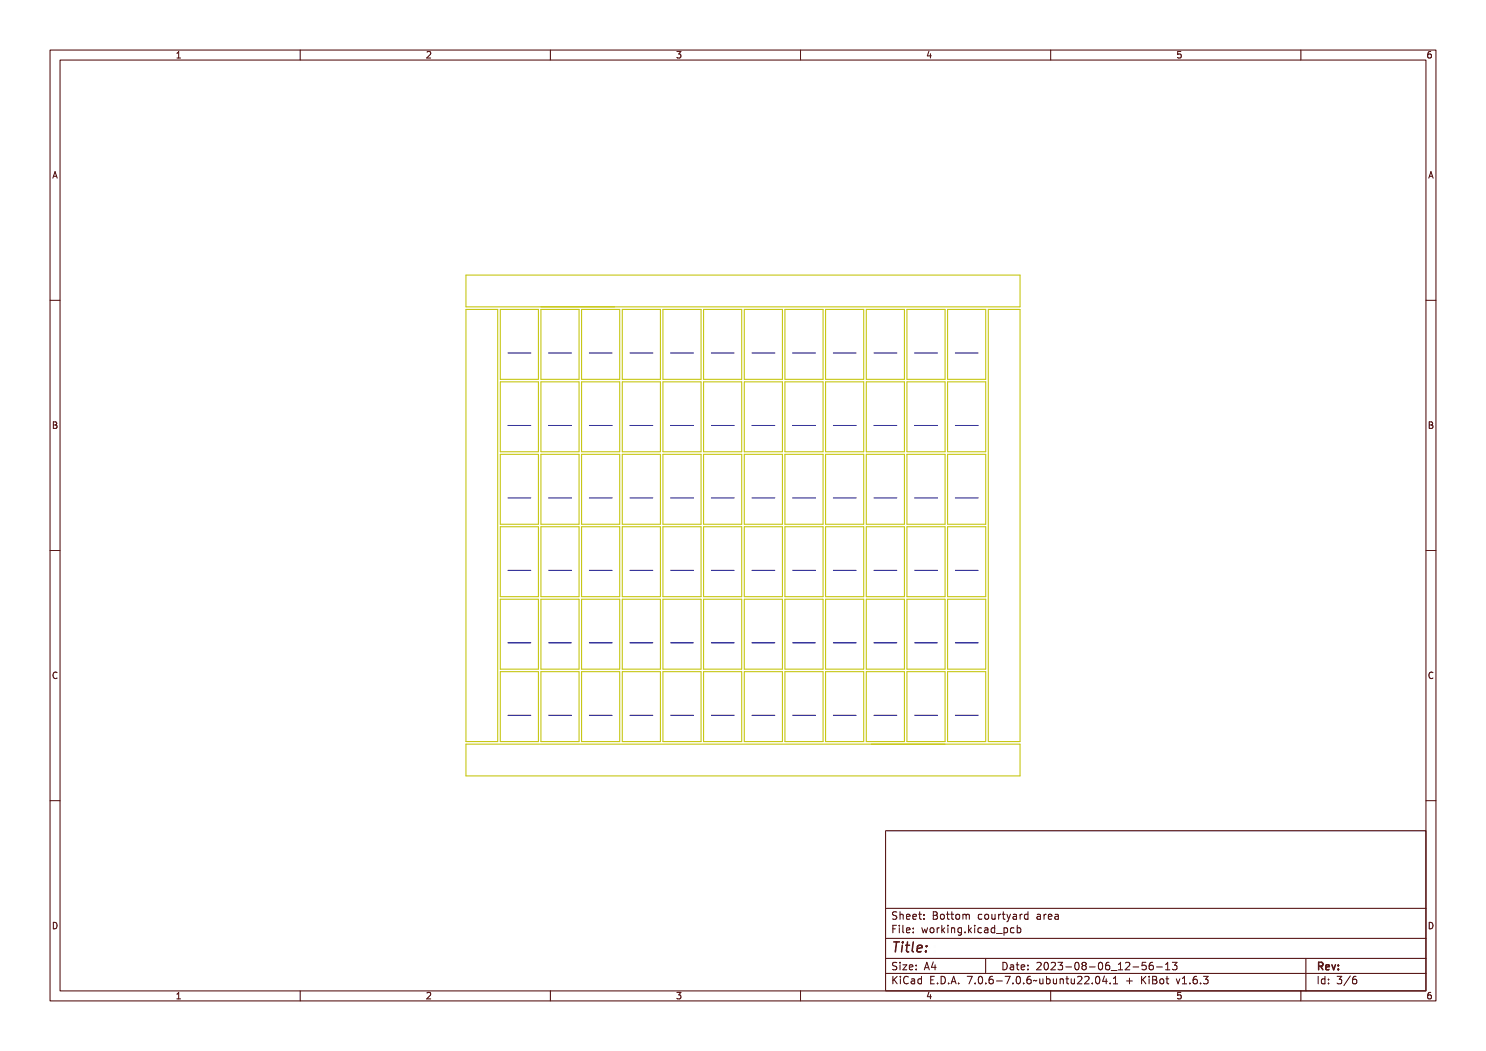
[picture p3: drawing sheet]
<svg xmlns="http://www.w3.org/2000/svg" width="297mm" height="210mm" viewBox="0 0 297 210" stroke-linecap="round" stroke-linejoin="round" font-family="sans-serif">
<g fill="none" stroke="#c2c200" stroke-width=".2">
<path d="M93.1 55h110.8v6.3h-110.8zM93.1 61.8h6.4v86.4h-6.4zM100 76.3h7.6v14h-7.6zM100 61.8h7.6v14h-7.6zM108.1 76.3h7.6v14h-7.6zM108.1 61.8h7.6v14h-7.6zM116.2 76.3h7.7v14h-7.7zM116.2 61.8h7.7v14h-7.7zM124.4 61.8h7.6v14h-7.6zM124.4 76.3h7.6v14h-7.6zM132.5 61.8h7.6v14h-7.6zM132.5 76.3h7.6v14h-7.6z"/>
<path d="M140.6 61.8h7.6v14h-7.6zM140.6 76.3h7.6v14h-7.6zM148.8 76.3h7.6v14h-7.6zM148.8 61.8h7.6v14h-7.6zM156.9 61.8h7.6v14h-7.6zM156.9 76.3h7.6v14h-7.6zM165 76.3h7.6v14h-7.6zM165 61.8h7.6v14h-7.6zM173.1 76.3h7.7v14h-7.7zM173.1 61.8h7.7v14h-7.7zM181.3 61.8h7.6v14h-7.6zM181.3 76.3h7.6v14h-7.6z"/>
<path d="M189.4 76.3h7.6v14h-7.6zM189.4 61.8h7.6v14h-7.6zM197.5 61.8h6.4v86.4h-6.4zM100 90.8h7.6v14h-7.6zM108.1 90.8h7.6v14h-7.6zM116.2 90.8h7.7v14h-7.7zM124.4 90.8h7.6v14h-7.6zM132.5 90.8h7.6v14h-7.6zM140.6 90.8h7.6v14h-7.6zM148.8 90.8h7.6v14h-7.6zM156.9 90.8h7.6v14h-7.6zM165 90.8h7.6v14h-7.6z"/>
<path d="M173.1 90.8h7.7v14h-7.7zM181.3 90.8h7.6v14h-7.6zM189.4 90.8h7.6v14h-7.6zM100 119.7h7.6v14h-7.6zM100 105.3h7.6v13.9h-7.6zM108.1 119.7h7.6v14h-7.6zM108.1 105.3h7.6v13.9h-7.6zM116.2 119.7h7.7v14h-7.7zM116.2 105.3h7.7v13.9h-7.7zM124.4 119.7h7.6v14h-7.6zM124.4 105.3h7.6v13.9h-7.6zM132.5 119.7h7.6v14h-7.6z"/>
<path d="M132.5 105.3h7.6v13.9h-7.6zM140.6 119.7h7.6v14h-7.6zM140.6 105.3h7.6v13.9h-7.6zM148.8 119.7h7.6v14h-7.6zM148.8 105.3h7.6v13.9h-7.6zM156.9 119.7h7.6v14h-7.6zM156.9 105.3h7.6v13.9h-7.6zM165 119.7h7.6v14h-7.6zM165 105.3h7.6v13.9h-7.6zM173.1 119.7h7.7v14h-7.7zM173.1 105.3h7.7v13.9h-7.7zM181.3 119.7h7.6v14h-7.6z"/>
<path d="M181.3 105.3h7.6v13.9h-7.6zM189.4 119.7h7.6v14h-7.6zM189.4 105.3h7.6v13.9h-7.6zM100 134.2h7.6v14h-7.6zM108.1 134.2h7.6v14h-7.6zM116.2 134.2h7.7v14h-7.7zM124.4 134.2h7.6v14h-7.6zM132.5 134.2h7.6v14h-7.6zM140.6 134.2h7.6v14h-7.6zM148.8 134.2h7.6v14h-7.6zM156.9 134.2h7.6v14h-7.6zM165 134.2h7.6v14h-7.6z"/>
<path d="M173.1 134.2h7.7v14h-7.7zM181.3 134.2h7.6v14h-7.6zM189.4 134.2h7.6v14h-7.6zM93.1 148.7h110.8v6.3h-110.8z"/>
</g>
<g fill="none" stroke="#000084" stroke-width=".2">
<path d="M101.5 70.5h4.6M109.7 70.5h4.5M117.8 70.5h4.6M125.9 70.5h4.6M134 70.5h4.6M142.2 70.5h4.5M150.3 70.5h4.6M158.4 70.5h4.6M166.5 70.5h4.6M174.7 70.5h4.5M182.8 70.5h4.6M190.9 70.5h4.6"/>
<path d="M101.5 85h4.6M101.5 99.5h4.6M109.7 85h4.5M109.7 99.5h4.5M117.8 85h4.6M117.8 99.5h4.6M125.9 85h4.6M125.9 99.5h4.6M134 85h4.6M134 99.5h4.6M142.2 85h4.5M142.2 99.5h4.5"/>
<path d="M150.3 85h4.6M150.3 99.5h4.6M158.4 85h4.6M158.4 99.5h4.6M166.5 85h4.6M166.5 99.5h4.6M174.7 85h4.5M174.7 99.5h4.5M182.8 85h4.6M182.8 99.5h4.6M190.9 85h4.6M190.9 99.5h4.6"/>
<path d="M101.5 114h4.6M109.7 114h4.5M117.8 114h4.6M125.9 114h4.6M134 114h4.6M142.2 114h4.5M150.3 114h4.6M158.4 114h4.6M166.5 114h4.6M174.7 114h4.5M182.8 114h4.6M190.9 114h4.6"/>
<path d="M101.5 128.4h4.6M109.7 128.4h4.5M117.8 128.4h4.6M125.9 128.4h4.6M134 128.4h4.6M142.2 128.4h4.5M150.3 128.4h4.6M158.4 128.4h4.6M166.5 128.4h4.6M174.7 128.4h4.5M182.8 128.4h4.6M190.9 128.4h4.6"/>
<path d="M101.5 142.9h4.6M109.7 142.9h4.5M117.8 142.9h4.6M125.9 142.9h4.6M134 142.9h4.6M142.2 142.9h4.5M150.3 142.9h4.6M158.4 142.9h4.6M166.5 142.9h4.6M174.7 142.9h4.5M182.8 142.9h4.6M190.9 142.9h4.6"/>
</g>
<g fill="none" stroke="#480000" stroke-width=".2">
<path d="M10 10h277v190h-277zM12 12h273v186h-273zM60 10v2M110 10v2M160 10v2M210 10v2M260 10v2M10 60h2M285 60h2M10 110h2M285 110h2M10 160h2"/>
<path d="M285 160h2M177 166h108v32h-108zM60 198v2M110 198v2M160 198v2M177 181.5h108M177 187.5h108M177 191.5h108M177 194.5h108M178.1 195.2h.2v.6l.6-.6h.3l-.6 .6 .6 .8h-.2l-.5-.7-.2 .2v.5h-.2zM178.2 185h.9v.2h-.7v.4h.6v.2h-.6v.7h-.2zM178.3 182.4l.5-.1h.2v.2a.31 .31 0 0 0-.5-.1 .31 .31 0 0 0 0 .5 .5 .5 0 0 1 .6 .6 .5 .5 0 0 1-.8 .2l-.1-.2a.34 .34 0 0 0 .4 .1 .34 .34 0 0 0 .1-.5 .47 .47 0 0 1-.5-.2 .47 .47 0 0 1 .1-.5z"/>
<path d="M178.3 192.5l.5-.1h.2v.2a.31 .31 0 0 0-.5-.1 .31 .31 0 0 0 0 .5 .5 .5 0 0 1 .6 .6 .5 .5 0 0 1-.8 .2l-.1-.2a.34 .34 0 0 0 .4 .1 .34 .34 0 0 0 .1-.5 .47 .47 0 0 1-.5-.2 .47 .47 0 0 1 .1-.5zM179.4 182.2h.2v.6a.35 .35 0 0 1 .4-.1 .35 .35 0 0 1 .2 .4v.6h-.2v-.8h-.4v.8h-.2zM179.5 185.4h.4v.9h.4v.2h-.9v-.2h.3v-.8h-.2zM179.5 192.8h.4v.9h.4v.1h-.9v-.1h.3v-.8h-.2zM179.5 195.6h.4v.9h.4v.1h-.9v-.1h.3v-.8h-.2zM179.7 184.9h.2v.3h-.2zM179.7 192.3h.2v.3h-.2zM179.7 195.1h.2v.3h-.2zM180.6 184.9h.4v1.3l.4 .1v.2l-.5-.2v-1.2h-.3zM180.6 192.8h.8l-.6 .9h.6v.1h-.8l.6-.9h-.6zM180.7 182.8l.1-.1a.49 .49 0 0 1 .5 0 .49 .49 0 0 1 .2 .5h-.8a.42 .42 0 0 0 .3 .4 .42 .42 0 0 0 .4-.1 .47 .47 0 0 1-.4 .3 .47 .47 0 0 1-.4-.3zM180.7 195.4a.4 .4 0 0 1 .4-.3 .4 .4 0 0 1 .4 .3 .56 .56 0 0 0-.8 .4 .56 .56 0 0 0 .5 .7l.3-.1a.43 .43 0 0 1-.5 .3 .43 .43 0 0 1-.4-.4v-.6z"/>
<path d="M180.8 182.9l.4-.1 .1 .3h-.6zM181.8 195.6l.3-.1a.43 .43 0 0 1 .5 .5v.6h-.1v-.1a.38 .38 0 0 1-.5 .2 .38 .38 0 0 1-.2-.5 .38 .38 0 0 1 .4-.2h.3a.35 .35 0 0 0-.3-.4 .35 .35 0 0 0-.4 .2zM181.9 182.8l.1-.1a.49 .49 0 0 1 .5 0 .49 .49 0 0 1 .2 .5h-.8a.42 .42 0 0 0 .3 .4 .42 .42 0 0 0 .5-.1 .47 .47 0 0 1-.5 .3 .47 .47 0 0 1-.4-.3zM181.9 185.5l.1-.1a.49 .49 0 0 1 .5 0 .49 .49 0 0 1 .2 .5h-.8a.42 .42 0 0 0 .3 .4 .42 .42 0 0 0 .5-.1 .47 .47 0 0 1-.5 .3 .47 .47 0 0 1-.4-.3zM181.9 192.9l.1-.1a.49 .49 0 0 1 .5 0 .49 .49 0 0 1 .2 .5h-.8a.42 .42 0 0 0 .3 .4 .42 .42 0 0 0 .5-.1 .47 .47 0 0 1-.5 .3 .47 .47 0 0 1-.4-.3zM182 196.2l.5-.1a.31 .31 0 0 1-.2 .4 .31 .31 0 0 1-.4-.1zM182 182.9l.4-.1 .1 .3h-.6zM182 185.6l.4-.1 .1 .3h-.6zM182 193l.4-.1 .1 .3h-.6zM183 195.7l.4-.2 .2 .2v-.6h.2v1.5h-.2v-.1a.42 .42 0 0 1-.5 .1 .42 .42 0 0 1-.2-.5zM183.2 195.8l.1-.1a.4 .4 0 0 1 .3 .4 .4 .4 0 0 1-.3 .4l-.2-.2zM183.2 182.3h.2v.4h.4v.1h-.4v.7l.4 .1v.1h-.4l-.1-.1-.1-.8h-.3v-.1h.3z"/>
<path d="M183.3 185.4h.2v.3h-.2zM183.3 186.2h.2v.3h-.2zM183.3 192.8h.2v.3h-.2zM183.3 193.6h.2v.2h-.2zM184.5 182.7h.2v.3h-.2zM184.5 183.5h.2v.2h-.2zM185.2 185.4h.2l.2 .8 .1-.5h.2l.2 .5 .1-.8h.2l-.2 1.1h-.2l-.2-.7-.2 .7h-.1zM185.4 195.2h.9v.2h-.7v.4h.6v.2h-.6v.5h.7v.1h-.9zM185.7 192.4h.2l.5 1.4h-.2l-.1-.3h-.5l-.1 .3h-.2zM185.8 192.6l.2 .7h-.4zM186.6 182.3h.4a.35 .35 0 0 1 .5 .2 .35 .35 0 0 1-.3 .5 .41 .41 0 0 1 .3 .5 .41 .41 0 0 1-.5 .2h-.4zM186.8 183.1h.2a.27 .27 0 0 1 .3 .2 .27 .27 0 0 1-.3 .3h-.2z"/>
<path d="M186.8 182.5h.2a.23 .23 0 0 1 .3 .2 .23 .23 0 0 1-.3 .2h-.2zM186.8 185.6l.1-.1a.39 .39 0 0 1 .4 .4 .39 .39 0 0 1-.4 .4l-.1-.2zM186.9 196.4h.2v.2h-.2zM187.1 192.4h.2v.9h.2v.2h-.2v.3h-.2v-.3h-.6zM187.1 192.6v.7h-.4zM187.8 195.2a.76 .76 0 0 1 .9 .7 .76 .76 0 0 1-.9 .7zM188 195.4a.57 .57 0 0 1 .5 .5 .57 .57 0 0 1-.5 .6zM188 185.4h.2v.2v-.1a.29 .29 0 0 1 .3-.2 .29 .29 0 0 1 .3 .3 .37 .37 0 0 0-.5-.1 .37 .37 0 0 0-.1 .4v.6h-.2zM188 182.9l.1-.1a.39 .39 0 0 1 .4 .4 .39 .39 0 0 1-.4 .4l-.1-.2zM189.1 184.9h.1v.9l.5-.4h.2l-.4 .4 .5 .7h-.2l-.4-.6-.2 .1v.5h-.1zM189.2 182.3h.2v.4h.4v.1h-.4v.7l.4 .1v.1h-.4l-.1-.1-.1-.8h-.2v-.1h.2zM189.3 196.4h.3v.2h-.3z"/>
<path d="M190.3 185.4h.4v.9h.4v.2h-.9v-.2h.4v-.8h-.3zM190.5 182.3h.1v.4h.4v.1h-.4v.7l.4 .1v.1h-.4l-.1-.1v-.8h-.3v-.1h.3zM190.5 195.2h.3l.4 1.4h-.2l-.1-.3h-.5l-.1 .3h-.2zM190.6 184.9h.1v.3h-.1zM190.6 195.4l.2 .7h-.4zM191.4 185.4h.2v.1a.35 .35 0 0 1 .4-.1 .35 .35 0 0 1 .3 .4v.7h-.2l-.1-.9h-.3l-.1 .9h-.2zM191.6 182.9l.1-.1a.39 .39 0 0 1 .4 .4 .39 .39 0 0 1-.4 .4l-.1-.2zM191.7 196.4h.3v.2h-.3zM192.5 182.7l.6 .1 .3-.1 .1 1h-.1l-.1-.9-.2 .1v.8h-.1l-.2-.9-.1 .9h-.2zM192.7 185.5l.3-.2 .3 .2v-.1h.2v1a.53 .53 0 0 1-.8 .4v-.2a.36 .36 0 0 0 .4 .1 .36 .36 0 0 0 .2-.4l-.1 .1a.53 .53 0 0 1-.7-.3 .53 .53 0 0 1 .2-.6zM192.8 185.6l.1-.1a.39 .39 0 0 1 .4 .4 .39 .39 0 0 1-.4 .4l-.1-.2zM193.8 195.2h.9l-.5 1.4h-.2l.5-1.2h-.7z"/>
<path d="M194.1 186.2h.3v.3h-.3zM195.1 184.9h.2v.9l.4-.4h.3l-.5 .4 .5 .7h-.2l-.4-.6-.1 .1v.5h-.2zM195.2 182.8a.39 .39 0 0 1 .4-.2 .39 .39 0 0 1 .3 .3 .4 .4 0 0 0-.6 0 .4 .4 0 0 0 0 .6 .4 .4 0 0 0 .6 0 .45 .45 0 0 1-.6 .3 .45 .45 0 0 1-.3-.6zM195.3 196.4h.3v.2h-.3zM196.3 185.4h.5v.9h.3v.2h-.9v-.2h.4v-.8h-.3zM196.3 195.4a.57 .57 0 0 1 .7 0 .57 .57 0 0 1 .1 .8 .5 .5 0 0 1-.6 .5 .5 .5 0 0 1-.3-.8zM196.4 182.9l.1-.1a.39 .39 0 0 1 .4 .4 .39 .39 0 0 1-.4 .4l-.1-.2zM196.5 195.4a.61 .61 0 0 1 .4 1l-.1 .1a.61 .61 0 0 1-.4-1zM196.6 184.9h.2v.3h-.2zM197 191.5v3M197.4 182.7h.2v.8l.2 .1 .3-.2v-.7h.2v1h-.2v-.1a.35 .35 0 0 1-.4 .2 .35 .35 0 0 1-.3-.5zM197.6 185.5a.39 .39 0 0 1 .4-.2 .39 .39 0 0 1 .3 .3 .4 .4 0 0 0-.6 0 .4 .4 0 0 0 0 .6 .4 .4 0 0 0 .6 0 .45 .45 0 0 1-.6 .3 .45 .45 0 0 1-.3-.6z"/>
<path d="M197.7 196.4h.3v.2h-.3zM198.7 185.4l.2-.1a.43 .43 0 0 1 .6 .5v.7h-.2v-.2a.38 .38 0 0 1-.5 .2 .38 .38 0 0 1-.2-.5 .38 .38 0 0 1 .5-.2h.2a.35 .35 0 0 0-.3-.4 .35 .35 0 0 0-.3 .2zM198.7 195.4a.38 .38 0 0 1 .4-.3 .38 .38 0 0 1 .3 .3 .43 .43 0 0 0-.5 0 .43 .43 0 0 0-.1 .5 .46 .46 0 0 1 .7 .1 .46 .46 0 0 1-.2 .6 .46 .46 0 0 1-.7-.2zM198.8 182.7h.2v.2v-.1a.29 .29 0 0 1 .4-.2 .29 .29 0 0 1 .2 .3 .37 .37 0 0 0-.4-.1 .37 .37 0 0 0-.2 .4v.5h-.2zM198.8 186l.5-.1a.31 .31 0 0 1-.1 .4 .31 .31 0 0 1-.4-.1zM199.9 185.5l.3-.2 .3 .2v-.6h.2v1.6h-.2v-.2a.42 .42 0 0 1-.5 .1 .42 .42 0 0 1-.2-.5zM200 196h.5v.2h-.5zM200 185.6l.1-.1a.39 .39 0 0 1 .4 .4 .39 .39 0 0 1-.4 .4l-.1-.2zM200.1 182.3h.2v.4h.4v.1h-.4v.7l.4 .1v.1h-.4l-.2-.1v-.8h-.3v-.1h.3zM200.1 192.4a.76 .76 0 0 1 1 .7 .76 .76 0 0 1-1 .7zM200.3 192.6a.57 .57 0 0 1 .6 .5 .57 .57 0 0 1-.6 .6zM200.9 186.8l1.2 .1z"/>
<path d="M201 182.7h.2l.3 .8 .3-.8h.2l-.3 .7a.68 .68 0 0 1-.7 .8l.4-.5zM201 195.2h.9l-.5 1.4h-.2l.5-1.2h-.7zM201.4 192.8l.3-.1a.43 .43 0 0 1 .5 .5v.6h-.1v-.1a.38 .38 0 0 1-.5 .2 .38 .38 0 0 1-.2-.5 .38 .38 0 0 1 .4-.2h.3a.35 .35 0 0 0-.3-.4 .35 .35 0 0 0-.4 .2zM201.6 193.4l.5-.1a.31 .31 0 0 1-.2 .4 .31 .31 0 0 1-.4-.1zM202.2 185.4h.2v.1a.53 .53 0 0 1 .8 .3 .53 .53 0 0 1-.6 .7l-.2-.2v.6h-.2zM202.3 182.7l.3-.1a.43 .43 0 0 1 .5 .5v.6h-.2v-.1a.38 .38 0 0 1-.5 .2 .38 .38 0 0 1-.2-.5 .38 .38 0 0 1 .5-.2h.2a.35 .35 0 0 0-.2-.4 .35 .35 0 0 0-.4 .2zM202.4 183.3l.5-.1a.31 .31 0 0 1-.1 .4 .31 .31 0 0 1-.4-.1zM202.5 185.6l.1-.1a.4 .4 0 0 1 .4 .4 .4 .4 0 0 1-.4 .4l-.2-.2zM202.5 196.4h.3v.2h-.3zM202.8 192.4h.2v.4h.4v.1h-.4v.7l.4 .1v.1h-.4l-.2-.1v-.8h-.3v-.1h.3zM203.5 195.4a.57 .57 0 0 1 .8 0 .57 .57 0 0 1 0 .8 .5 .5 0 0 1-.6 .5 .5 .5 0 0 1-.3-.8zM203.6 185.5a.39 .39 0 0 1 .4-.2 .39 .39 0 0 1 .3 .3 .4 .4 0 0 0-.5 0 .4 .4 0 0 0 0 .6 .4 .4 0 0 0 .5 0 .45 .45 0 0 1-.6 .3 .45 .45 0 0 1-.2-.6z"/>
<path d="M203.6 182.7h.2v.2l.1-.1a.29 .29 0 0 1 .3-.2 .29 .29 0 0 1 .2 .3 .37 .37 0 0 0-.4-.1 .37 .37 0 0 0-.2 .4v.5h-.2zM203.7 195.4a.61 .61 0 0 1 .4 1l-.1 .1a.61 .61 0 0 1-.3-1zM203.9 192.9l.1-.1a.49 .49 0 0 1 .5 0 .49 .49 0 0 1 .2 .5h-.8a.42 .42 0 0 0 .3 .4 .42 .42 0 0 0 .5-.1 .47 .47 0 0 1-.5 .3 .47 .47 0 0 1-.4-.3zM204 193l.4-.1 .1 .3h-.6zM204.7 184.9h.1v.6a.53 .53 0 0 1 .8 .3 .53 .53 0 0 1-.6 .7l-.2-.2v.2h-.1zM204.7 182.8l.3-.2 .3 .2v-.6h.2v1.5h-.2v-.1a.42 .42 0 0 1-.5 .1 .42 .42 0 0 1-.2-.5zM204.8 182.9l.1-.1a.4 .4 0 0 1 .4 .4 .4 .4 0 0 1-.4 .4l-.1-.2zM204.9 185.6l.1-.1a.39 .39 0 0 1 .4 .4 .39 .39 0 0 1-.4 .4l-.1-.2zM204.9 196.4h.3v.2h-.3zM205.3 192.8h.2v.3h-.2zM205.3 193.6h.2v.2h-.2zM205.9 195.4a.38 .38 0 0 1 .4-.3 .38 .38 0 0 1 .3 .3 .43 .43 0 0 0-.5 0 .43 .43 0 0 0-.1 .5 .46 .46 0 0 1 .7 .1 .46 .46 0 0 1-.2 .6 .46 .46 0 0 1-.6-.2z"/>
<path d="M207 196l1-.1a.49 .49 0 0 1-.8 .1l-.2 .2zM207.1 182.7l.3-.1a.43 .43 0 0 1 .5 .5v.6h-.2v-.1a.38 .38 0 0 1-.5 .2 .38 .38 0 0 1-.2-.5 .38 .38 0 0 1 .5-.2h.2a.35 .35 0 0 0-.2-.4 .35 .35 0 0 0-.4 .2zM207.3 183.3l.4-.1a.31 .31 0 0 1-.1 .4 .31 .31 0 0 1-.4-.1zM207.4 192.5a.53 .53 0 0 1 .8 .1 .53 .53 0 0 1-.3 .7l-.3 .4h.7v.1h-.9l.3-.5a.4 .4 0 0 0 .3-.4 .4 .4 0 0 0-.3-.4l-.3 .2zM208.3 195.6h.1l.1 .8 .2 .1 .2-.2v-.7h.2v1h-.2v-.1a.35 .35 0 0 1-.4 .2 .35 .35 0 0 1-.2-.5zM208.4 182.7h.2v.2l.1-.1a.29 .29 0 0 1 .3-.2 .29 .29 0 0 1 .2 .3 .37 .37 0 0 0-.4-.1 .37 .37 0 0 0-.2 .4v.5h-.2zM208.7 192.6a.57 .57 0 0 1 .7 0 .57 .57 0 0 1 .1 .8 .5 .5 0 0 1-.6 .5 .5 .5 0 0 1-.3-.8zM208.9 192.6a.61 .61 0 0 1 .3 1l-.1 .1a.61 .61 0 0 1-.3-1zM209.5 195.1h.2v.6a.53 .53 0 0 1 .7 .3 .53 .53 0 0 1-.6 .7l-.1-.2v.1h-.2zM209.5 182.8l.2-.1a.49 .49 0 0 1 .5 0 .49 .49 0 0 1 .2 .5h-.8a.42 .42 0 0 0 .3 .4 .42 .42 0 0 0 .4-.1 .47 .47 0 0 1-.4 .3 .47 .47 0 0 1-.4-.3zM209.7 182.9l.3-.1 .2 .3h-.6zM209.7 195.8l.1-.1a.4 .4 0 0 1 .4 .4 .4 .4 0 0 1-.4 .4l-.1-.2z"/>
<path d="M209.8 192.5a.53 .53 0 0 1 .8 .1 .53 .53 0 0 1-.3 .7l-.3 .4h.7v.1h-.9l.3-.5a.4 .4 0 0 0 .3-.4 .4 .4 0 0 0-.3-.4l-.3 .2zM210 198v2M210.7 195.6h.2v.8l.2 .1 .2-.2v-.7h.2v1h-.2v-.1a.35 .35 0 0 1-.4 .2 .35 .35 0 0 1-.2-.5zM210.7 182.7l.3-.1a.43 .43 0 0 1 .5 .5v.6h-.2v-.1a.38 .38 0 0 1-.4 .2 .38 .38 0 0 1-.3-.5 .38 .38 0 0 1 .5-.2h.2a.35 .35 0 0 0-.2-.4 .35 .35 0 0 0-.4 .2zM210.9 183.3l.4-.1a.31 .31 0 0 1-.1 .4 .31 .31 0 0 1-.4-.1zM211 192.4a.46 .46 0 0 1 .6 0 .46 .46 0 0 1 .1 .6l-.1 .1a.47 .47 0 0 1 .2 .7 .47 .47 0 0 1-.7 0l-.1-.2a.35 .35 0 0 0 .5 .1 .35 .35 0 0 0 0-.5h-.3v-.2a.29 .29 0 0 0 .4-.1 .29 .29 0 0 0-.1-.4 .29 .29 0 0 0-.4 .1h-.1zM211.9 195.6h.2v.1a.35 .35 0 0 1 .4-.1 .35 .35 0 0 1 .2 .4v.6h-.2v-.8h-.4v.8h-.2zM212.4 193.2h.5v.2h-.5zM213.3 195.2h.2v.4h.4v.1h-.4v.7l.4 .1v.1h-.4l-.2-.1v-.8h-.3v-.1h.3zM213.5 192.6a.57 .57 0 0 1 .7 0 .57 .57 0 0 1 .1 .8 .5 .5 0 0 1-.6 .5 .5 .5 0 0 1-.3-.8zM213.7 192.6a.61 .61 0 0 1 .3 1v.1a.61 .61 0 0 1-.4-1zM214.3 195.6h.2v.8l.2 .1 .2-.2v-.7h.2v1h-.2v-.1a.35 .35 0 0 1-.4 .2 .35 .35 0 0 1-.2-.5z"/>
<path d="M214.7 192.5a.41 .41 0 0 1 .7-.1 .41 .41 0 0 1-.2 .7 .42 .42 0 0 1 .2 .6 .42 .42 0 0 1-.7 0 .42 .42 0 0 1 .2-.6l-.3-.2zM215.5 195.3a.53 .53 0 0 1 .8 .1 .53 .53 0 0 1-.3 .7l-.3 .4h.6v.1h-.9l.4-.5a.4 .4 0 0 0 .3-.4 .4 .4 0 0 0-.3-.4l-.3 .2zM216 193.2h.5v.2h-.5zM216.7 195.3a.53 .53 0 0 1 .8 .1 .53 .53 0 0 1-.3 .7l-.3 .4h.6v.1h-.9l.4-.5a.4 .4 0 0 0 .3-.4 .4 .4 0 0 0-.3-.4l-.3 .2zM217.1 192.6a.57 .57 0 0 1 .7 0 .57 .57 0 0 1 .1 .8 .5 .5 0 0 1-.6 .5 .5 .5 0 0 1-.3-.8zM217.3 192.6a.61 .61 0 0 1 .3 1v.1a.61 .61 0 0 1-.4-1zM218.2 196.4h.2v.2h-.2zM218.3 192.6a.38 .38 0 0 1 .4-.3 .38 .38 0 0 1 .3 .3 .43 .43 0 0 0-.5 0 .43 .43 0 0 0-.1 .5 .46 .46 0 0 1 .6 .1 .46 .46 0 0 1-.1 .6 .46 .46 0 0 1-.7-.2zM219.2 195.4a.57 .57 0 0 1 .7 0 .57 .57 0 0 1 .1 .8 .5 .5 0 0 1-.7 .5 .5 .5 0 0 1-.3-.8zM219.2 194.2l1.3 .1zM219.4 195.4a.61 .61 0 0 1 .3 1l-.1 .1a.61 .61 0 0 1-.3-1zM220.7 192.5l.5-.1v1.3h.3v.1h-.8v-.1h.3v-1.1h-.3z"/>
<path d="M220.8 195.2h.2v.9h.2v.2h-.2v.3h-.2v-.3h-.6zM220.8 195.4v.7h-.4zM221.8 196.4h.2v.2h-.2zM221.8 192.5a.53 .53 0 0 1 .8 .1 .53 .53 0 0 1-.3 .7l-.3 .4h.7v.1h-.9l.3-.5a.4 .4 0 0 0 .4-.4 .4 .4 0 0 0-.4-.4l-.3 .2zM222.8 195.3l.5-.1v1.3h.3v.1h-.8v-.1h.3v-1.1h-.3zM223.2 193.2h.5v.2h-.5zM224.3 192.4h.7v.2h-.6v.3a.53 .53 0 0 1 .7 .7 .53 .53 0 0 1-.9 .2v-.2a.38 .38 0 0 0 .5 .1 .38 .38 0 0 0 .1-.5 .38 .38 0 0 0-.5-.1zM225.4 195.5h.2v.4h.4v.2h-.4v.4h-.2v-.4h-.4v-.2h.4zM225.5 192.6a.38 .38 0 0 1 .4-.3 .38 .38 0 0 1 .3 .3 .43 .43 0 0 0-.5 0 .43 .43 0 0 0-.1 .5 .46 .46 0 0 1 .7 .1 .46 .46 0 0 1-.2 .6 .46 .46 0 0 1-.7-.2zM226.8 193.2h.5v.2h-.5zM227.5 195.2h.2v.6l.6-.6h.2l-.6 .6 .6 .8h-.2l-.5-.7-.1 .2v.5h-.2zM227.9 192.5l.5-.1v1.3h.3v.1h-.8v-.1h.3v-1.1h-.3z"/>
<path d="M228.8 195.6h.4v.9h.4v.1h-.9v-.1h.4v-.8h-.3zM229.1 192.4a.46 .46 0 0 1 .6 0 .46 .46 0 0 1 0 .6l-.1 .1a.47 .47 0 0 1 .2 .7 .47 .47 0 0 1-.7 0l-.1-.2a.35 .35 0 0 0 .5 .1 .35 .35 0 0 0 0-.5h-.2v-.2a.29 .29 0 0 0 .4-.1 .29 .29 0 0 0-.2-.4 .29 .29 0 0 0-.3 .1h-.1zM229.1 195.1h.1v.3h-.1zM229.9 195.2h.4a.35 .35 0 0 1 .5 .2 .35 .35 0 0 1-.3 .5 .41 .41 0 0 1 .3 .5 .41 .41 0 0 1-.5 .2h-.4zM230.1 196h.2a.27 .27 0 0 1 .3 .2 .27 .27 0 0 1-.3 .3h-.2zM230.1 195.4h.2a.23 .23 0 0 1 .3 .2 .23 .23 0 0 1-.3 .2h-.2zM231.2 193.2h1.1M231.3 195.8l.1-.1a.39 .39 0 0 1 .4 .4 .39 .39 0 0 1-.4 .4l-.1-.2zM232.6 195.2h.1v.4h.4v.1h-.4l.1 .7 .3 .1v.1h-.3l-.2-.1v-.8h-.3v-.1h.3zM233 193.8h.8M233 192.7l.4-.4v1.5M234.3 192.3h.9l-.5 .6 .5 .1v.6l-.2 .2-.7-.2"/>
<path d="M234.6 195.6h.2l.3 .9 .4-.9h.2l-.4 1h-.3zM236 195.3l.5-.1v1.3h.3v.1h-.8v-.1h.3v-1.1h-.3zM237.4 196.4h.3v.2h-.3zM238.4 195.4a.38 .38 0 0 1 .4-.3 .38 .38 0 0 1 .3 .3 .43 .43 0 0 0-.5 0 .43 .43 0 0 0-.1 .5 .46 .46 0 0 1 .7 .1 .46 .46 0 0 1-.2 .6 .46 .46 0 0 1-.7-.2zM239.8 196.4h.3v.2h-.3zM240.7 195.2a.46 .46 0 0 1 .6 0 .46 .46 0 0 1 .1 .6l-.1 .1a.47 .47 0 0 1 .2 .7 .47 .47 0 0 1-.7 0l-.1-.2a.35 .35 0 0 0 .5 .1 .35 .35 0 0 0 0-.5l-.3-.1v-.1a.29 .29 0 0 0 .4-.1 .29 .29 0 0 0-.1-.4 .29 .29 0 0 0-.4 .1h-.1zM260 198v2M261 191.5v6.5M263.2 195.2h.8v.2h-.3v1.1h.3v.1h-.8v-.1h.3v-1.1h-.3zM264.4 195.7l.3-.2 .3 .2v-.6h.2v1.5h-.2v-.1a.42 .42 0 0 1-.5 .1 .42 .42 0 0 1-.2-.5zM264.6 195.8l.1-.1a.4 .4 0 0 1 .3 .4 .4 .4 0 0 1-.3 .4l-.2-.2zM265.9 195.6h.2v.3h-.2z"/>
<path d="M265.9 196.4h.2v.2h-.2zM268 195.2a.46 .46 0 0 1 .6 0 .46 .46 0 0 1 .1 .6l-.1 .1a.47 .47 0 0 1 .2 .7 .47 .47 0 0 1-.8 0l-.1-.2a.35 .35 0 0 0 .6 .1 .35 .35 0 0 0 0-.5l-.3-.1v-.1a.29 .29 0 0 0 .4-.1 .29 .29 0 0 0-.1-.4 .29 .29 0 0 0-.4 .1h-.1zM269.9 195.2h.2l-.8 1.6h-.2zM270.5 195.4a.38 .38 0 0 1 .4-.3 .38 .38 0 0 1 .3 .3 .43 .43 0 0 0-.5 0 .43 .43 0 0 0-.2 .5 .46 .46 0 0 1 .7 .1 .46 .46 0 0 1-.2 .6 .46 .46 0 0 1-.6-.2z"/>
<circle cx="187" cy="185.9" r=".53"/>
<circle cx="188.2" cy="183.2" r=".53"/>
<circle cx="191.8" cy="183.2" r=".53"/>
<circle cx="196.6" cy="183.2" r=".53"/>
<circle cx="196.7" cy="195.9" r=".13"/>
<circle cx="199.1" cy="196.2" r=".32"/>
<circle cx="203.9" cy="195.9" r=".13"/>
<circle cx="206.3" cy="196.2" r=".32"/>
<circle cx="209" cy="193.1" r=".13"/>
<circle cx="213.8" cy="193.1" r=".13"/>
<circle cx="215" cy="193.4" r=".29"/>
<circle cx="215" cy="192.8" r=".25"/>
<circle cx="217.4" cy="193.1" r=".13"/>
<circle cx="218.7" cy="193.4" r=".32"/>
<circle cx="219.5" cy="195.9" r=".13"/>
<circle cx="225.9" cy="193.4" r=".32"/>
<circle cx="231.5" cy="196.1" r=".53"/>
<circle cx="238.8" cy="196.2" r=".32"/>
<circle cx="270.9" cy="196.2" r=".32"/>
</g>
<g fill="none" stroke="#480000" stroke-width=".3">
<path d="M178.1 188.4h1.4v.2h-.6v1.7h-.2v-1.7h-.6zM179.9 188.8h.7v1.3h.4v.2h-1.2v-.2h.5v-1.1h-.4zM180.3 188.3h.3v.3h-.3zM181.8 188.4h.2v.4h.6v.2h-.6v1l.6 .1v.2a.55 .55 0 0 1-.8-.5v-.8h-.4v-.2h.4zM183 188.3h.6l.1 1.6 .1 .2h.4v.2a.54 .54 0 0 1-.8-.5v-1.4h-.4zM184.8 189a.65 .65 0 0 1 .8-.1 .65 .65 0 0 1 .3 .7h-1.1a.56 .56 0 0 0 .4 .5 .56 .56 0 0 0 .6-.1v.2a.81 .81 0 0 1-1.1-.1 .81 .81 0 0 1 .1-1.1zM185 189.1l.4-.1 .2 .4h-.8zM186.7 188.9h.3v.4h-.3zM186.7 189.9h.3v.4h-.3zM263.1 192.4a.73 .73 0 0 1 .9 .2v.3l-.3 .3 .5 .6h-.2l-.3-.4-.2-.2h-.2v.6h-.2zM263.3 192.6h.2a.26 .26 0 0 1 .3 .2 .26 .26 0 0 1-.2 .3h-.3zM264.5 192.9l.1-.1a.49 .49 0 0 1 .5 0 .49 .49 0 0 1 .2 .5h-.8a.42 .42 0 0 0 .3 .4 .42 .42 0 0 0 .4-.1 .47 .47 0 0 1-.4 .3 .47 .47 0 0 1-.4-.3z"/>
<path d="M264.6 193l.3-.1 .2 .3h-.6zM265.5 192.8h.2l.3 .9 .3-.9h.2l-.4 1h-.2zM267.1 192.8h.2v.3h-.2zM267.1 193.6h.2v.2h-.2z"/>
</g>
<text font-size="2.7" fill="#480000" x="178" y="190.3">Title:</text>
<g font-size="2" fill="#480000">
<text x="178" y="183.7">Sheet: Bottom courtyard area</text>
<text x="178" y="186.5">File: working.kicad_pcb</text>
<text x="178" y="193.9">Size: A4</text>
<text x="178" y="196.6">KiCad E.D.A. 7.0.6-7.0.6~ubuntu22.04.1 + KiBot v1.6.3</text>
<text x="200" y="193.9">Date: 2023-08-06_12-56-13</text>
<text x="263" y="196.6">Id: 3/6</text>
<text x="263" y="193.9">Rev:</text>
</g>
<g font-size="1.7" fill="#480000">
<text x="35" y="11.7">1</text>
<text x="85" y="11.7">2</text>
<text x="135" y="11.7">3</text>
<text x="185" y="11.7">4</text>
<text x="235" y="11.7">5</text>
<text x="285" y="11.7">6</text>
<text x="10.5" y="35.7">A</text>
<text x="285.5" y="35.7">A</text>
<text x="10.5" y="85.6">B</text>
<text x="285.5" y="85.6">B</text>
<text x="10.5" y="135.7">C</text>
<text x="285.5" y="135.7">C</text>
<text x="10.5" y="185.6">D</text>
<text x="285.5" y="185.6">D</text>
<text x="35" y="199.7">1</text>
<text x="85" y="199.7">2</text>
<text x="135" y="199.7">3</text>
<text x="185" y="199.7">4</text>
<text x="235" y="199.7">5</text>
<text x="285" y="199.7">6</text>
</g>
</svg>
